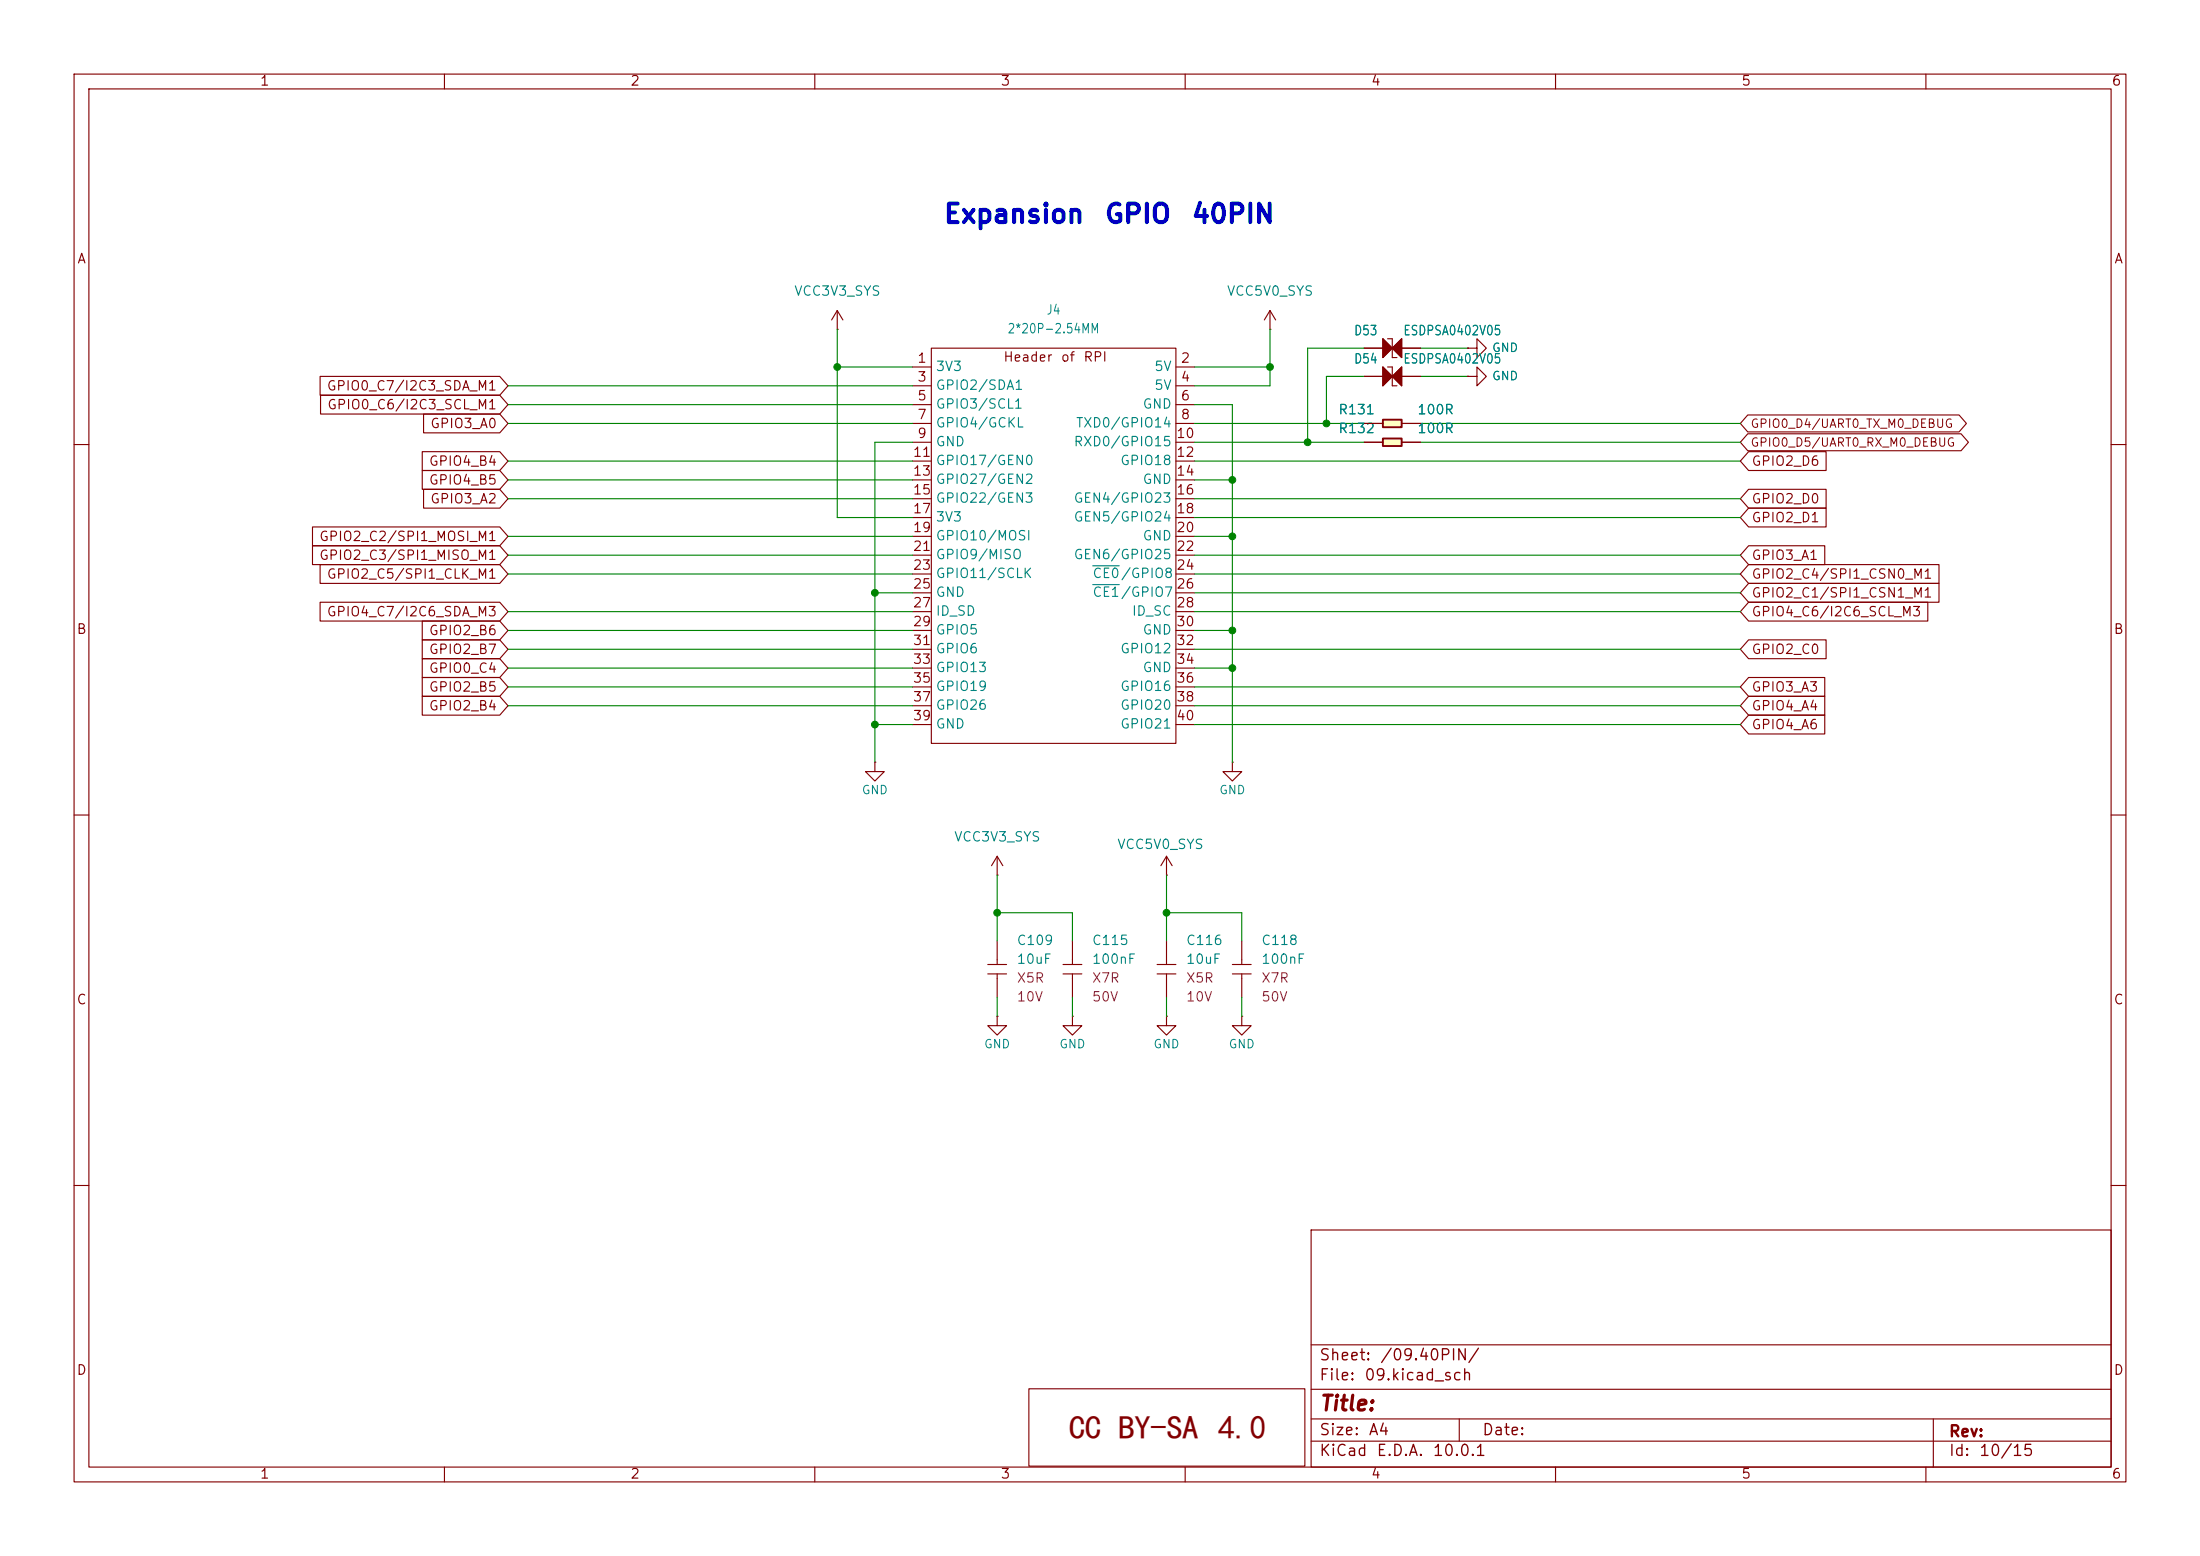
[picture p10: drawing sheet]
<svg xmlns="http://www.w3.org/2000/svg" width="297mm" height="210mm" viewBox="0 0 297 210" stroke-linecap="round" stroke-linejoin="round" font-family="sans-serif">
<path d="M0 0h297v210h-297z" fill="#fff" stroke="#fff" stroke-width=".14"/>
<g fill="none" stroke="#830000" stroke-width=".15">
<path d="M10 10h277v190h-277zM12 12h273v186h-273zM60 10v2M110 10v2M160 10v2M210 10v2M260 10v2M171.5 44.5h.1M171.5 41.9l-.8 1.3M171.5 41.9l.7 1.3M171.5 41.9v2.6M198.1 47h1.3v1.3l1.3-1.3-1.3-1.3v1.3"/>
<path d="M198.1 47h.1M10 60h2M285 60h2M10 110h2M285 110h2M10 160h2M177 166h108v32h-108zM285 160h2M60 198v2M110 198v2M160 198v2M177 194.5h108"/>
<path d="M177 191.5h108M177 187.5h108M177 181.5h108M197 191.5v3M210 198v2M260 198v2M261 191.5v6.5"/>
</g>
<path d="M186.7 56.6h2.5v1.1h-2.5z" fill="#ffffc2"/>
<path d="M186.7 56.6h2.5v1.1h-2.5z" fill="none" stroke="#830000" stroke-width=".25"/>
<g fill="none" stroke="#830000" stroke-width=".15">
<path d="M123.2 57.2h2.5M123.2 49.5h2.5M123.2 52.1h2.5M123.2 54.6h2.5M123.2 59.7h2.5M125.7 47h33.1v53.3h-33.1zM158.8 57.2h2.5M158.8 49.5h2.5M158.8 52.1h2.5M158.8 54.6h2.5M158.8 59.7h2.5M184.2 57.2h2.5"/>
<path d="M189.2 57.2h2.6M198.1 50.8h1.3v1.3l1.3-1.3-1.3-1.3v1.3M198.1 50.8h.1M123.2 62.2h2.5M123.2 64.8h2.5M123.2 67.3h2.5M123.2 69.9h2.5M123.2 72.4h2.5M123.2 74.9h2.5M123.2 77.5h2.5M158.8 62.2h2.5M158.8 64.8h2.5"/>
<path d="M158.8 67.3h2.5M158.8 69.9h2.5M158.8 72.4h2.5M158.8 74.9h2.5M158.8 77.5h2.5M123.2 80h2.5M123.2 82.6h2.5M123.2 85.1h2.5M123.2 87.6h2.5M123.2 90.2h2.5M123.2 92.7h2.5M123.2 95.3h2.5"/>
<path d="M123.2 97.8h2.5M158.8 80h2.5M158.8 82.6h2.5M158.8 85.1h2.5M158.8 87.6h2.5M158.8 90.2h2.5M158.8 92.7h2.5M158.8 95.3h2.5M158.8 97.8h2.5M118.1 102.9v1.2h1.3l-1.3 1.3-1.3-1.3h1.3M118.1 102.9h.1M144.8 137.2v1.2h1.3l-1.3 1.3-1.3-1.3h1.3"/>
<path d="M144.8 137.2h.1M138.9 187.4h37.3v10.5h-37.3z"/>
</g>
<path d="M147.5 76.4h3.6M147.5 78.9h3.6" fill="none" stroke="#008383" stroke-width=".15"/>
<path d="M186.7 59.2h2.5v1h-2.5z" fill="#ffffc2"/>
<path d="M186.7 59.2h2.5v1h-2.5z" fill="none" stroke="#830000" stroke-width=".25"/>
<g fill="none" stroke="#830000" stroke-width=".15">
<path d="M43.2 50.8h24.3l1.1 1.3-1.1 1.2h-24.3zM43.3 53.3h24.2l1.1 1.3-1.1 1.3h-24.2zM57.2 55.9h10.3l1.1 1.3-1.1 1.2h-10.3zM113 44.5h.1M113 41.9l-.7 1.3M113 41.9l.8 1.3M113 41.9v2.6M184.2 59.7h2.5M184.2 50.8h2.5M184.2 47h2.5M184.2 57.2h2.5M186.7 45.7v2.6l2.5-2.6v2.6z"/>
<path d="M186.7 49.5v2.6l2.5-2.6v2.6zM187.3 49.5h.7v2.6h.6M187.3 45.7h.7v2.6h.6M189.2 59.7h2.6M189.2 50.8h2.6M189.2 47h2.6M189.2 57.2h2.6M198.1 47h.1M198.1 50.8h.1M236 58.5h28.7l1 1.2-1 1.1h-28.7l-1-1.1zM236 56h28.5l1 1.2-1 1.1h-28.5l-1-1.1zM42.2 71.1h25.3l1.1 1.3-1.1 1.3h-25.3z"/>
<path d="M42.2 73.7h25.3l1.1 1.2-1.1 1.3h-25.3zM43.2 76.2h24.3l1.1 1.3-1.1 1.2h-24.3zM57 63.5h10.5l1.1 1.3-1.1 1.2h-10.5zM57 61h10.5l1.1 1.2-1.1 1.3h-10.5zM57.2 66h10.3l1.1 1.3-1.1 1.3h-10.3zM236.1 76.2h25.7v2.5h-25.7l-1.1-1.2zM236.1 66h10.4v2.6h-10.4l-1.1-1.3zM236.1 61h10.4v2.5h-10.4l-1.1-1.3zM236.1 78.7h25.7v2.6h-25.7l-1.1-1.3zM236.1 68.6h10.4v2.5h-10.4l-1.1-1.2zM236.1 73.7h10.2v2.5h-10.2l-1.1-1.3zM43.2 81.3h24.3l1.1 1.3-1.1 1.2h-24.3z"/>
<path d="M57 88.9h10.5l1.1 1.3-1.1 1.2h-10.5zM57 91.4h10.5l1.1 1.3-1.1 1.3h-10.5zM57 94h10.5l1.1 1.3-1.1 1.2h-10.5zM57 83.8h10.5l1.1 1.3-1.1 1.3h-10.5zM57 86.4h10.5l1.1 1.2-1.1 1.3h-10.5zM236.1 91.4h10.2v2.6h-10.2l-1.1-1.3zM236.1 96.5h10.2v2.6h-10.2l-1.1-1.3zM236.1 94h10.2v2.5h-10.2l-1.1-1.2zM236.1 86.4h10.4v2.5h-10.4l-1.1-1.3zM236.1 81.3h24.2v2.5h-24.2l-1.1-1.2zM134.6 118.1h.1M134.6 115.6l-.7 1.2"/>
<path d="M134.6 115.6l.8 1.2M134.6 115.6v2.5M157.5 118.1h.1M157.5 115.6l.7 1.2M157.5 115.6l-.8 1.2M157.5 115.6v2.5M166.4 102.9v1.2h1.2l-1.2 1.3-1.3-1.3h1.3M166.4 102.9h.1M133.4 130.2h2.5M133.4 131.4h2.5M134.6 137.2v1.2h1.3l-1.3 1.3-1.2-1.3h1.2M134.6 137.2h.1"/>
<path d="M134.6 127v3.2M134.6 131.4v3.2M143.5 130.2h2.6M143.5 131.4h2.6M144.8 127v3.2M144.8 131.4v3.2M156.2 130.2h2.6M156.2 131.4h2.6M157.5 137.2v1.2h1.3l-1.3 1.3-1.3-1.3h1.3M157.5 137.2h.1M157.5 127v3.2M157.5 131.4v3.2"/>
<path d="M166.4 130.2h2.5M166.4 131.4h2.5M167.6 137.2v1.2h1.3l-1.3 1.3-1.2-1.3h1.2M167.6 137.2h.1M167.6 127v3.2M167.6 131.4v3.2"/>
</g>
<g fill="#830000" stroke="#830000" stroke-width=".15">
<path d="M188 50.8l1.2-1.3v2.6z"/>
<path d="M186.7 49.5l1.3 1.3-1.3 1.3z"/>
<path d="M189.2 45.7v2.6l-1.2-1.3z"/>
<path d="M186.7 45.7l1.3 1.3-1.3 1.3z"/>
</g>
<g fill="none" stroke="#008300" stroke-width=".15">
<path d="M68.6 52.1h54.6M68.6 54.6h54.6M68.6 57.2h54.6M113 49.5h10.2M113 44.5v25.4h10.2M123.2 59.7h-5.1v43.2M161.3 54.6h5.1v48.3M161.3 49.5h10.2M161.3 59.7h22.9M161.3 57.2h22.9M171.5 44.5v7.6h-10.2M184.2 50.8h-5.1v6.4"/>
<path d="M184.2 47h-7.7v12.7M191.8 50.8h6.3M191.8 47h6.3M191.8 59.7h43.2M191.8 57.2h43.2M68.6 72.4h54.6M68.6 64.8h54.6M68.6 67.3h54.6M68.6 62.2h54.6M68.6 74.9h54.6M68.6 77.5h54.6M161.3 72.4h5.1"/>
<path d="M161.3 64.8h5.1M161.3 67.3h73.7M161.3 62.2h73.7M161.3 69.9h73.7M161.3 74.9h73.7M161.3 77.5h73.7M68.6 95.3h54.6M68.6 92.7h54.6M68.6 90.2h54.6M68.6 85.1h54.6M68.6 82.6h54.6M68.6 87.6h54.6"/>
<path d="M118.1 97.8h5.1M118.1 80h5.1M161.3 95.3h73.7M161.3 92.7h73.7M161.3 97.8h73.7M161.3 90.2h5.1M161.3 80h73.7M161.3 85.1h5.1M161.3 82.6h73.7M161.3 87.6h73.7M134.6 118.1v8.9M157.5 118.1v8.9"/>
<path d="M134.6 123.2h10.2v3.8M134.6 134.6v2.6M144.8 134.6v2.6M157.5 134.6v2.6M157.5 123.2h10.1v3.8M167.6 134.6v2.6"/>
</g>
<g fill="#008300" stroke="#008300" stroke-width=".14">
<circle cx="166.4" cy="72.4" r=".46"/>
<circle cx="171.4" cy="49.5" r=".46"/>
<circle cx="179.1" cy="57.2" r=".46"/>
<circle cx="118.1" cy="97.8" r=".46"/>
<circle cx="118.1" cy="80" r=".46"/>
<circle cx="166.4" cy="64.8" r=".46"/>
<circle cx="176.5" cy="59.7" r=".46"/>
<circle cx="166.4" cy="90.2" r=".46"/>
<circle cx="166.4" cy="85.1" r=".46"/>
<circle cx="134.6" cy="123.2" r=".46"/>
<circle cx="157.5" cy="123.2" r=".46"/>
<circle cx="113" cy="49.5" r=".46"/>
</g>
<text font-size="4.5" fill="#830000" x="144.3" y="194.2">CC BY-SA 4.0</text>
<g font-size="2.5" fill="#0000c2">
<text x="127.3" y="30.7">Expansion</text>
<text x="149" y="30.7">GPIO</text>
<text x="160.7" y="30.7">40PIN</text>
</g>
<text font-size="2" fill="#830000" x="178" y="190.9">Title:</text>
<g font-size="1.5" fill="#830000">
<text x="178" y="184">Sheet:</text>
<text x="186.2" y="184">/09.40PIN/</text>
<text x="178" y="186.7">File:</text>
<text x="184.1" y="186.7">09.kicad_sch</text>
<text x="178" y="196.9">KiCad</text>
<text x="178" y="194.1">Size:</text>
<text x="184.7" y="194.1">A4</text>
<text x="185.7" y="196.9">E.D.A.</text>
<text x="193.3" y="196.9">10.0.1</text>
<text x="200" y="194.1">Date:</text>
<text x="263" y="194.3">Rev:</text>
<text x="263" y="196.9">Id:</text>
<text x="267.1" y="196.9">10/15</text>
</g>
<g font-size="1.3" fill="#830000">
<text x="35" y="11.9">1</text>
<text x="85" y="11.9">2</text>
<text x="135" y="11.9">3</text>
<text x="185" y="11.9">4</text>
<text x="235" y="11.9">5</text>
<text x="285" y="11.9">6</text>
<text x="10.3" y="35.9">A</text>
<text x="285.3" y="35.9">A</text>
<text x="44" y="53">GPIO0_C7/I2C3_SDA_M1</text>
<text x="123.8" y="49.3">1</text>
<text x="123.8" y="51.8">3</text>
<text x="135.4" y="49.1">Header</text>
<text x="143.1" y="49.1">of</text>
<text x="146.2" y="49.1">RPI</text>
<text x="159.3" y="49.3">2</text>
<text x="159.3" y="51.8">4</text>
<text x="44.1" y="55.6">GPIO0_C6/I2C3_SCL_M1</text>
<text x="58" y="58.1">GPIO3_A0</text>
<text x="123.8" y="54.4">5</text>
<text x="123.8" y="56.9">7</text>
<text x="123.8" y="59.4">9</text>
<text x="158.7" y="59.4">10</text>
<text x="159.3" y="54.4">6</text>
<text x="159.3" y="56.9">8</text>
<text x="57.8" y="65.7">GPIO4_B5</text>
<text x="57.8" y="63.2">GPIO4_B4</text>
<text x="123.1" y="62">11</text>
<text x="123.1" y="64.5">13</text>
<text x="158.7" y="62">12</text>
<text x="158.7" y="64.5">14</text>
<text x="236.4" y="63.2">GPIO2_D6</text>
<text x="58" y="68.3">GPIO3_A2</text>
<text x="123.1" y="67.1">15</text>
<text x="123.1" y="69.6">17</text>
<text x="158.7" y="67.1">16</text>
<text x="158.7" y="69.6">18</text>
<text x="236.4" y="68.3">GPIO2_D0</text>
<text x="236.4" y="70.8">GPIO2_D1</text>
<text x="43" y="73.3">GPIO2_C2/SPI1_MOSI_M1</text>
<text x="43" y="75.9">GPIO2_C3/SPI1_MISO_M1</text>
<text x="123.1" y="72.1">19</text>
<text x="123.1" y="74.7">21</text>
<text x="123.1" y="77.2">23</text>
<text x="158.7" y="72.1">20</text>
<text x="158.7" y="74.7">22</text>
<text x="158.7" y="77.2">24</text>
<text x="236.4" y="75.9">GPIO3_A1</text>
<text x="44" y="78.4">GPIO2_C5/SPI1_CLK_M1</text>
<text x="44" y="83.5">GPIO4_C7/I2C6_SDA_M3</text>
<text x="123.1" y="79.8">25</text>
<text x="123.1" y="82.3">27</text>
<text x="158.7" y="79.8">26</text>
<text x="158.7" y="82.3">28</text>
<text x="236.4" y="78.4">GPIO2_C4/SPI1_CSN0_M1</text>
<text x="236.4" y="81">GPIO2_C1/SPI1_CSN1_M1</text>
<text x="236.4" y="83.5">GPIO4_C6/I2C6_SCL_M3</text>
<text x="10.3" y="85.9">B</text>
<text x="57.8" y="86">GPIO2_B6</text>
<text x="57.8" y="88.6">GPIO2_B7</text>
<text x="123.1" y="84.8">29</text>
<text x="123.1" y="87.4">31</text>
<text x="123.1" y="89.9">33</text>
<text x="158.7" y="84.8">30</text>
<text x="158.7" y="87.4">32</text>
<text x="158.7" y="89.9">34</text>
<text x="236.4" y="88.6">GPIO2_C0</text>
<text x="285.3" y="85.9">B</text>
<text x="57.8" y="91.1">GPIO0_C4</text>
<text x="57.8" y="93.7">GPIO2_B5</text>
<text x="123.1" y="92.5">35</text>
<text x="123.1" y="95">37</text>
<text x="158.7" y="92.5">36</text>
<text x="158.7" y="95">38</text>
<text x="236.4" y="93.7">GPIO3_A3</text>
<text x="57.8" y="96.2">GPIO2_B4</text>
<text x="123.1" y="97.5">39</text>
<text x="158.7" y="97.5">40</text>
<text x="236.4" y="98.7">GPIO4_A6</text>
<text x="236.4" y="96.2">GPIO4_A4</text>
<text x="10.3" y="135.9">C</text>
<text x="285.3" y="135.9">C</text>
<text x="10.3" y="185.9">D</text>
<text x="285.3" y="185.9">D</text>
<text x="35" y="199.9">1</text>
<text x="85" y="199.9">2</text>
<text x="135" y="199.9">3</text>
<text x="185" y="199.9">4</text>
<text x="235" y="199.9">5</text>
<text x="285" y="199.9">6</text>
</g>
<g font-size="1.3" fill="#008383">
<text x="107.1" y="40.2">VCC3V3_SYS</text>
<text x="165.5" y="40.2">VCC5V0_SYS</text>
<text x="135.9" y="45.3">2*20P-2.54MM</text>
<text x="141.2" y="42.8">J4</text>
<text x="182.7" y="45.6">D53</text>
<text x="189.4" y="45.6">ESDPSA0402V05</text>
<text x="126.2" y="50.4">3V3</text>
<text x="126.2" y="52.9">GPIO2/SDA1</text>
<text x="155.7" y="50.4">5V</text>
<text x="155.7" y="52.9">5V</text>
<text x="182.7" y="49.4">D54</text>
<text x="189.4" y="49.4">ESDPSA0402V05</text>
<text x="126.2" y="55.5">GPIO3/SCL1</text>
<text x="126.2" y="58">GPIO4/GCKL</text>
<text x="145.2" y="58">TXD0/GPIO14</text>
<text x="154.2" y="55.5">GND</text>
<text x="180.6" y="56.2">R131</text>
<text x="180.6" y="58.8">R132</text>
<text x="191.2" y="56.2">100R</text>
<text x="191.2" y="58.8">100R</text>
<text x="126.2" y="60.6">GND</text>
<text x="126.2" y="63.1">GPIO17/GEN0</text>
<text x="126.2" y="65.6">GPIO27/GEN2</text>
<text x="144.9" y="60.6">RXD0/GPIO15</text>
<text x="151.1" y="63.1">GPIO18</text>
<text x="154.2" y="65.6">GND</text>
<text x="126.2" y="68.2">GPIO22/GEN3</text>
<text x="126.2" y="70.7">3V3</text>
<text x="144.9" y="68.2">GEN4/GPIO23</text>
<text x="144.9" y="70.7">GEN5/GPIO24</text>
<text x="126.2" y="73.3">GPIO10/MOSI</text>
<text x="126.2" y="75.8">GPIO9/MISO</text>
<text x="144.9" y="75.8">GEN6/GPIO25</text>
<text x="154.2" y="73.3">GND</text>
<text x="126.2" y="78.3">GPIO11/SCLK</text>
<text x="126.2" y="80.9">GND</text>
<text x="126.2" y="83.4">ID_SD</text>
<text x="147.4" y="78.3">CE0/GPIO8</text>
<text x="147.4" y="80.9">CE1/GPIO7</text>
<text x="152.7" y="83.4">ID_SC</text>
<text x="126.2" y="86">GPIO5</text>
<text x="126.2" y="88.5">GPIO6</text>
<text x="151.1" y="88.5">GPIO12</text>
<text x="154.2" y="86">GND</text>
<text x="126.2" y="91">GPIO13</text>
<text x="126.2" y="93.6">GPIO19</text>
<text x="151.1" y="93.6">GPIO16</text>
<text x="154.2" y="91">GND</text>
<text x="126.2" y="96.1">GPIO26</text>
<text x="126.2" y="98.7">GND</text>
<text x="151.1" y="96.1">GPIO20</text>
<text x="151.1" y="98.7">GPIO21</text>
<text x="128.7" y="113.9">VCC3V3_SYS</text>
<text x="150.7" y="114.9">VCC5V0_SYS</text>
<text x="137.2" y="127.9">C109</text>
<text x="137.2" y="130.4">10uF</text>
<text x="147.3" y="127.9">C115</text>
<text x="147.3" y="130.4">100nF</text>
<text x="160" y="127.9">C116</text>
<text x="160" y="130.4">10uF</text>
<text x="170.2" y="127.9">C118</text>
<text x="170.2" y="130.4">100nF</text>
</g>
<g font-size="1.3" fill="#830083">
<text x="137.2" y="132.9">X5R</text>
<text x="137.2" y="135.5">10V</text>
<text x="147.3" y="132.9">X7R</text>
<text x="147.3" y="135.5">50V</text>
<text x="160" y="132.9">X5R</text>
<text x="160" y="135.5">10V</text>
<text x="170.2" y="132.9">X7R</text>
<text x="170.2" y="135.5">50V</text>
</g>
<g font-size="1.1" fill="#008383">
<text x="201.3" y="47.8">GND</text>
<text x="201.3" y="51.6">GND</text>
<text x="116.3" y="107.5">GND</text>
<text x="164.5" y="107.5">GND</text>
<text x="132.8" y="141.8">GND</text>
<text x="142.9" y="141.8">GND</text>
<text x="155.6" y="141.8">GND</text>
<text x="165.8" y="141.8">GND</text>
</g>
<g font-size="1.1" fill="#830000">
<text x="236.2" y="58">GPIO0_D4/UART0_TX_M0_DEBUG</text>
<text x="236.2" y="60.6">GPIO0_D5/UART0_RX_M0_DEBUG</text>
</g>
</svg>
